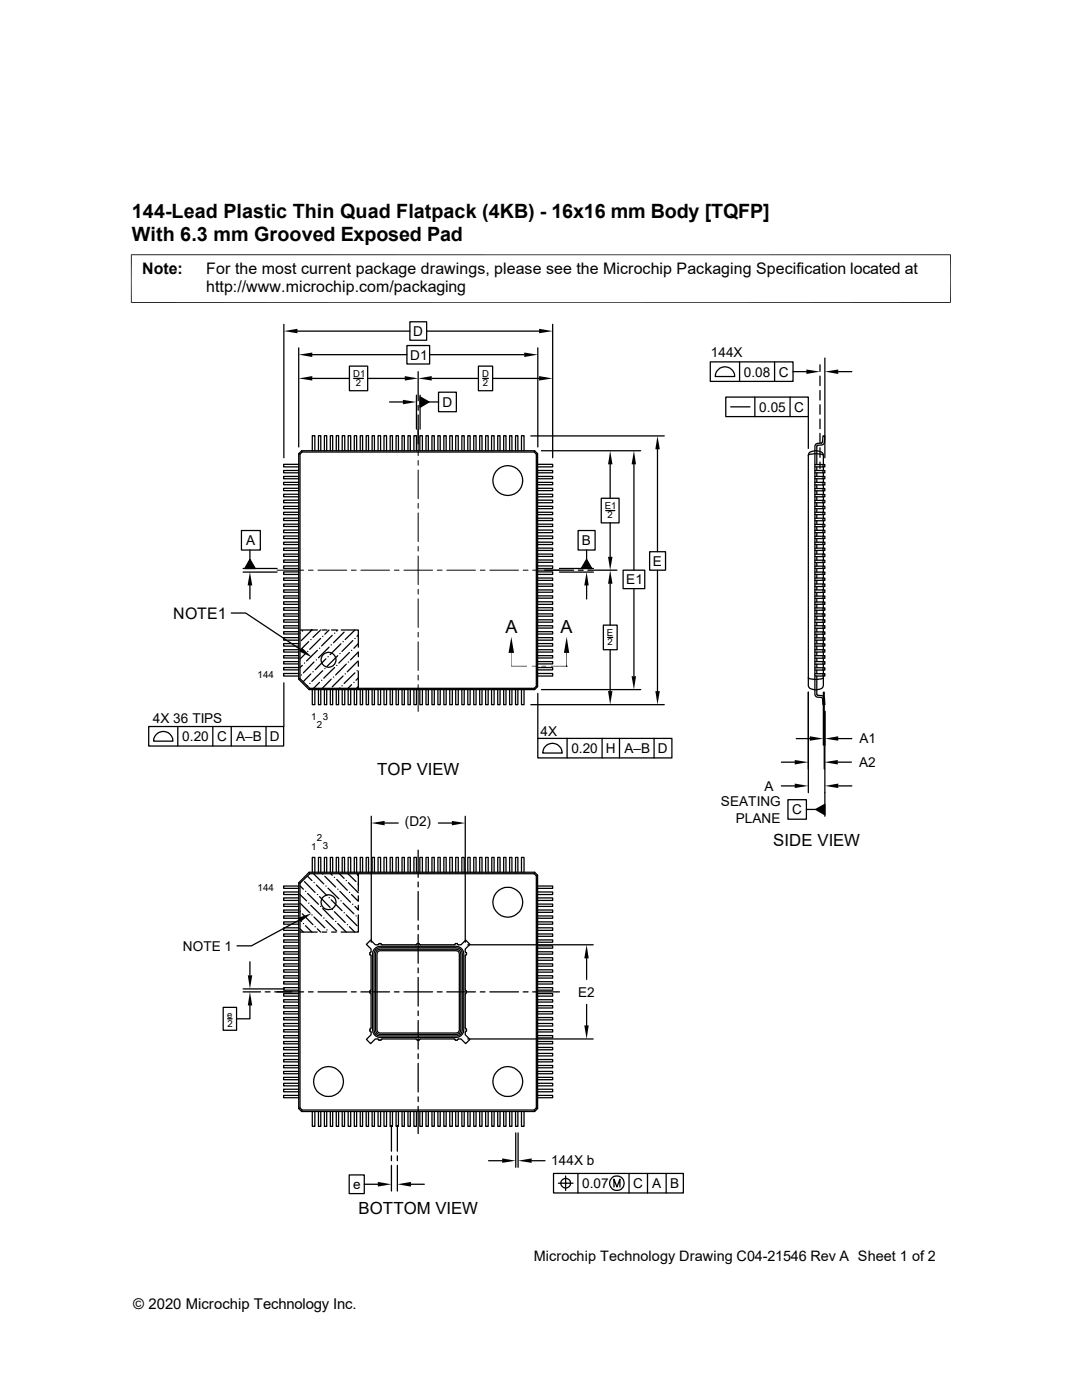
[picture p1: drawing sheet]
<svg xmlns="http://www.w3.org/2000/svg" width="216mm" height="279mm" viewBox="0 0 216 279" stroke-linecap="round" stroke-linejoin="round" font-family="sans-serif">
<g fill="none" stroke="#000" stroke-width=".25">
<path d="M56.6 64.7v26.7M59.4 66.1h22.4M59.6 69.4v19.8M62.3 75.5h7.4M62.3 70.8h18.9M69.7 73.1h3.7v4.9h-3.7zM70.6 75.5h1.9M73.4 75.5h7.4M81.2 69h4.5v3.6h-4.5zM81.8 64.2h3.3v3.7h-3.3zM83.1 78.9v6.7M83.4 74.2v5.8"/>
<path d="M83.8 79.2l1.8 1-1.8 1.1zM83.8 78.9v6.7M85.1 66.1h22.5M85.7 70.8h18.9M86.1 75.5h9.4M87.5 78.3h3.6v3.9h-3.6zM95.5 73.1h2.8v4.9h-2.8zM96.3 75.5h1.2M98.3 75.5h9.3M107.3 69.4v19.8M110.3 64.7v26.7M141.7 72.2h16.5v3.9h-16.5z"/>
<path d="M143.3 73.8a1.93 1.93 0 0 1 2.1-.4 1.93 1.93 0 0 1 1.2 1.7h-3.9l.3-.9zM144.8 79.2h16.5v3.9h-16.5zM147.6 72.2v3.9M150.6 79.2v3.9M154.6 72.2v3.9M157.6 79.2v3.9M158.2 74.2h2.7M163.6 72.8v1.3M163.6 75.1v1.9M163.6 77.9v1.9M164.6 71.5v19.9M167.3 74.2h2.7"/>
<path d="M59.6 90.6l.6-.6h46.5l.6 .6v46.4l-.6 .6h-45l-2.1-2zM59.6 93.9h-3v.5h3M59.6 92.7h-3v.5h3M59.6 98.6h-3v.5h3M59.6 97.5h-3v.4h3M59.6 96.3h-3v.4h3M59.6 95.1h-3v.4h3M59.6 99.8h-3v.5h3M59.6 90.6h.3M59.9 90.6l.4-.4h46.3l.4 .4v46.3l-.4 .5h-44.8l-1.9-2zM60.2 90l.1 .2M62.3 90v-3h.5v3"/>
<path d="M63.5 90v-3h.5v3M64.7 90v-3h.5v3M65.9 90v-3h.5v3M67.1 90v-3h.5v3M68.3 90v-3h.5v3M69.5 90v-3h.5v3M70.7 90v-3h.5v3M71.9 90v-3h.4v3M73.1 90v-3h.4v3M74.3 90v-3h.4v3M75.4 90v-3h.5v3M76.6 90v-3h.5v3"/>
<path d="M77.7 80.2h2.7M77.9 90v-3h.4v3M79 90v-3h.5v3M80.2 90v-3h.5v3M81.4 90v-3h.5v3M82.6 90v-3h.5v3M83.4 80.9v1M83.4 82.8v5.8M83.8 90v-3h.5v3M85 90v-3h.5v3M85.6 80.2h1.9M86.2 90v-3h.5v3"/>
<path d="M87.4 90v-3h.4v3M88.6 90v-3h.4v3M89.7 90v-3h.6v3M90.9 90v-3h.5v3M92.2 90v-3h.4v3M93.3 90v-3h.5v3M94.5 90v-3h.5v3M95.7 90v-3h.5v3M96.9 90v-3h.5v3M98.1 90v-3h.5v3M99.3 90v-3h.5v3M100.5 90v-3h.5v3"/>
<path d="M101.7 90v-3h.5v3M102.9 90v-3h.4v3M104.1 90v-3h.5v3M105.9 87h26.6M106.7 90l-.1 .2M107.3 99.8h3v.5h-3M107.3 96.3h3v.4h-3M107.3 97.5h3v.4h-3M107.3 98.6h3v.5h-3M107.3 92.7h3v.5h-3M107.3 93.9h3v.5h-3M107.3 95.1h3v.4h-3"/>
<path d="M107.3 90.6h-.3M108 90h19.8M120 99.4h3.5v5h-3.5zM121.8 92.7v6.7M126.5 92.7v21.1M131.2 89.7v20.4M145.8 81.2h3.8M161.3 90.9a3.4 3.4 0 0 1 2.8-.2l.2 .2M161.3 83.1v6.4M162.6 95.1h2v.4h-2M162.6 93.9h2v.5h-2M162.6 92.7h2v.5h-2"/>
<path d="M162.6 97.5h2v.5h-2M162.6 99.9h2v.4h-2M162.6 98.7h2v.4h-2M162.6 96.3h2v.5h-2M163 92.7v-3.8a1.28 1.28 0 0 0 1.5-.7l.1-1.2h-.4l-.2 1.3-1.1 .3-.3 .5v49.5l.3 .5 1.1 .2 .2 1.3h.4l-.2-1.5-.2-.2-1-.1-.2-.2v-3.7M163 93.2v.7M163 94.4v.7M163 95.5v.8M163 96.8v.7M163 98v.7M163 99.1v.8M163.6 80.8v1.9"/>
<path d="M163.6 83.7v1.9M163.6 86.5v1.9M163.6 89.4v1.9M163.6 92.2v1.3M164.2 92.7v.5M164.2 93.9v.5M164.2 95.1v.4M164.2 96.3v.5M164.2 97.5v.5M164.2 98.7v.4M164.2 99.9v.4M164.3 92.7l-.1-2.2a2.08 2.08 0 0 0-2.8 0v46.6a2.08 2.08 0 0 0 2.8 0l.1-2.2"/>
<path d="M164.3 93.2v.7M164.3 94.4v.7M164.3 95.5v.8M164.3 96.8v.7M164.3 98v.7M164.3 99.1v.8M48.2 105.9h3.7v3.9h-3.7zM48.5 114.2h6.8M48.5 113.5h6.8M49.9 111.6l1 1.9h-2zM49.9 109.8v1.8M49.9 116.8v2.7"/>
<path d="M59.6 103.4h-3v.5h3M59.6 102.2h-3v.5h3M59.6 101h-3v.5h3M59.6 108.2h-3v.5h3M59.6 107h-3v.5h3M59.6 105.8h-3v.5h3M59.6 104.6h-3v.5h3M59.6 112.9h-3v.6h3M59.6 111.8h-3v.4h3M59.6 110.6h-3v.4h3M59.6 109.4h-3v.5h3M59.6 117.7h-3v.5h3"/>
<path d="M59.6 116.5h-3v.5h3M59.6 115.4h-3v.4h3M59.6 114.1h-3v.5h3M59.6 118.9h-3v.5h3M107.3 118.9h3v.5h-3M107.3 114.1h3v.5h-3M107.3 115.4h3v.4h-3M107.3 116.5h3v.5h-3M107.3 117.7h3v.5h-3M107.3 109.4h3v.5h-3M107.3 110.6h3v.4h-3M107.3 111.8h3v.4h-3"/>
<path d="M107.3 112.9h3v.6h-3M107.3 104.6h3v.5h-3M107.3 105.8h3v.5h-3M107.3 107h3v.5h-3M107.3 108.2h3v.5h-3M107.3 101h3v.5h-3M107.3 102.2h3v.5h-3M107.3 103.4h3v.5h-3M108.7 113.8h5.8M111.6 114.2h6.8M111.6 113.5h6.8M115.4 105.9h3.3v3.9h-3.3z"/>
<path d="M115.4 113.8h1M117.1 111.6l1 1.9h-2.1zM117.1 109.8v1.8M117.1 116.8v2.7M117.3 113.8h5.8M120.9 101.9h1.8M121.8 104.4v6.7M121.8 116.5v8.3M124.3 113.8h4.4v3.7h-4.4zM126.5 117.5v17.5M129.6 110.1h3.2v3.7h-3.2zM131.2 113.8v24.1"/>
<path d="M162.6 102.2h2v.5h-2M162.6 101h2v.5h-2M162.6 103.4h2v.5h-2M162.6 108.2h2v.5h-2M162.6 109.4h2v.5h-2M162.6 105.8h2v.5h-2M162.6 107h2v.5h-2M162.6 104.6h2v.5h-2M162.6 115.4h2v.4h-2M162.6 116.5h2v.6h-2M162.6 113h2v.5h-2M162.6 111.8h2v.5h-2"/>
<path d="M162.6 114.2h2v.4h-2M162.6 110.6h2v.5h-2M162.6 117.7h2v.5h-2M162.6 119h2v.4h-2M163 100.3v.7M163 101.5v.7M163 102.7v.7M163 103.9v.7M163 105.1v.7M163 106.3v.7M163 107.5v.7M163 108.7v.7"/>
<path d="M163 109.9v.7M163 111.1v.7M163 112.3v.7M163 113.5v.7M163 114.6v.8M163 115.8v.7M163 117.1v.6M163 118.2v.8M163 119.4v.7M164.2 101v.5M164.2 102.2v.5M164.2 103.4v.5"/>
<path d="M164.2 104.6v.5M164.2 105.8v.5M164.2 107v.5M164.2 108.2v.5M164.2 109.4v.5M164.2 110.6v.5M164.2 111.8v.5M164.2 113v.5M164.2 114.2v.4M164.2 115.4v.4M164.2 116.5v.6M164.2 117.7v.5"/>
<path d="M164.2 119v.4M164.3 100.3v.7M164.3 101.5v.7M164.3 102.7v.7M164.3 103.9v.7M164.3 105.1v.7M164.3 106.3v.7M164.3 107.5v.7M164.3 108.7v.7M164.3 109.9v.7M164.3 111.1v.7M164.3 112.3v.7"/>
<path d="M164.3 113.5v.7M164.3 114.6v.8M164.3 115.8v.7M164.3 117.1v.6M164.3 118.2v.8M164.3 119.4v.7M46.1 122.3h2.9l11 7.4M56.6 136.3v8.7M59.6 122.5h-3v.5h3M59.6 121.3h-3v.5h3M59.6 120.1h-3v.5h3M59.6 127.3h-3v.5h3"/>
<path d="M59.6 126.1h-3v.4h3M59.6 124.9h-3v.4h3M59.6 123.7h-3v.5h3M59.6 130.9h-3v.4h3M59.6 129.7h-3v.4h3M59.6 128.4h-3v.5h3M59.6 134.4h-3v.5h3M59.6 133.2h-3v.5h3M59.6 132h-3v.5h3M59.9 135.4l-.3 .2M59.9 126.4h.1M59.9 125.7h3.4"/>
<path d="M60.1 134.7h.1M60.3 125.9h.1M60.3 132.8l-.4 .4M60.7 132.3h.1M61 130.4l-1.1 1.1M61.4 130h.1M61.4 136.9h-.1M61.6 128.1l-1.7 1.7M61.8 137.4l-.1 .2M61.8 136.4h.1M62 127.6h.1M62 134.5l-1.5 1.6"/>
<path d="M62.2 125.7l-2.1 2.1M62.3 137.6v3h.5v-3M62.4 134.1h.1M62.7 132.1l-2.2 2.2M63.1 131.7h.1M63.3 129.8l-2.1 2.1M63.5 137.6v3h.5v-3M63.8 129.4h.1M63.8 136.2l-1.2 1.2M64 125.7l-1.6 1.5M64 127.4l-2.2 2.2M64.2 135.8h.1"/>
<path d="M64.3 125.7h.9M64.4 127h.1M64.4 133.9l-2.2 2.1M64.7 137.6v3h.5v-3M64.8 133.4h.1M65 131.5l-2.1 2.1M65.4 131.1h.1M65.7 125.7l-.9 .9M65.7 129.2l-2.2 2.1M65.9 137.6v3h.5v-3M66.1 128.7h.1M66.1 135.6l-1.8 1.8"/>
<path d="M66.2 125.7h.9M66.3 126.8l-2.1 2.1M66.5 135.1h.1M66.8 126.4h.1M66.8 133.2l-2.2 2.1M67.1 137.6v3h.5v-3M67.2 132.8h.1M67.4 125.7l-.2 .2M67.4 130.9l-2.2 2.1M67.8 130.4h.1M67.8 137.3l-.1 .1M68 128.5l-2.1 2.1"/>
<path d="M68.1 125.7h3.4v3.5M68.2 136.9h.1M68.3 137.6v3h.5v-3M68.5 128.1h.1M68.5 134.9l-2.2 2.2M68.7 126.2l-2.2 2.1M68.9 134.5h.1M69.1 132.5l-2.1 2.2M69.5 137.6v3h.5v-3M69.5 132.1h.1M69.7 130.2l-2.1 2.1M70.1 129.8h.1"/>
<path d="M70.1 136.7l-.7 .7M70.4 127.8l-2.2 2.2M70.6 136.2h.1M70.7 137.6v3h.5v-3M70.8 125.7l-1.9 1.9M70.8 127.4h.1M70.8 134.3l-2.1 2.1M71.2 133.9h.1M71.5 131.9l-2.2 2.2M71.5 126.7l-.3 .3M71.5 128.4l-.9 1M71.5 131.1v-1l-1.6 1.6"/>
<path d="M71.5 135.3l-.5 .5M71.5 137l-.3 .4M71.5 132v1M71.5 133.9v3.5M71.9 137.6v3h.4v-3M73.1 137.6v3h.4v-3M74.3 137.6v3h.4v-3M75.4 137.6v3h.5v-3M76.6 137.6v3h.5v-3M77.9 137.6v3h.4v-3M79 137.6v3h.5v-3M80.2 137.6v3h.5v-3"/>
<path d="M81.4 137.6v3h.5v-3M82.6 137.6v3h.5v-3M83.8 137.6v3h.5v-3M85 137.6v3h.5v-3M86.2 137.6v3h.5v-3M87.4 137.6v3h.4v-3M88.6 137.6v3h.4v-3M89.7 137.6v3h.6v-3M90.9 137.6v3h.5v-3M92.2 137.6v3h.4v-3M93.3 137.6v3h.5v-3M94.5 137.6v3h.5v-3"/>
<path d="M95.7 137.6v3h.5v-3M96.9 137.6v3h.5v-3M98.1 137.6v3h.5v-3M99.3 137.6v3h.5v-3M100.5 137.6v3h.5v-3M101.7 137.6v3h.5v-3M102.9 137.6v3h.4v-3M104.1 137.6v3h.5v-3M106.6 137.4l.1 .2M107 136.9l.3 .1M107.3 133.2h3v.5h-3M107.3 134.4h3v.5h-3"/>
<path d="M107.3 128.4h3v.5h-3M107.3 129.7h3v.4h-3M107.3 130.9h3v.4h-3M107.3 132h3v.5h-3M107.3 123.7h3v.5h-3M107.3 124.9h3v.4h-3M107.3 126.1h3v.4h-3M107.3 127.3h3v.5h-3M107.3 120.1h3v.5h-3M107.3 121.3h3v.5h-3M107.3 122.5h3v.5h-3M107.3 138.4v9"/>
<path d="M108 137.6h19.8M113.1 133h.1M120.4 124.8h2.7v4.9h-2.7zM121.2 127.2h1.1M121.8 129.7v8.2M161.3 135.3a3.8 3.8 0 0 0 3 0M161.3 138.1v20.1M162.6 123.7h2v.5h-2M162.6 122.5h2v.5h-2M162.6 120.1h2v.5h-2M162.6 121.3h2v.5h-2M162.6 130.9h2v.5h-2"/>
<path d="M162.6 127.3h2v.5h-2M162.6 126.1h2v.5h-2M162.6 129.7h2v.4h-2M162.6 128.5h2v.4h-2M162.6 124.9h2v.5h-2M162.6 132h2v.5h-2M162.6 134.5h2v.4h-2M162.6 133.3h2v.4h-2M163 120.6v.7M163 121.8v.7M163 123v.7M163 124.2v.7"/>
<path d="M163 125.4v.7M163 126.6v.7M163 127.8v.7M163 128.9v.8M163 130.1v.8M163 131.4v.6M163 132.5v.8M163 133.7v.8M164.2 120.1v.5M164.2 121.3v.5M164.2 122.5v.5M164.2 123.7v.5"/>
<path d="M164.2 124.9v.5M164.2 126.1v.5M164.2 127.3v.5M164.2 128.5v.4M164.2 129.7v.4M164.2 130.9v.5M164.2 132v.5M164.2 133.3v.4M164.2 134.5v.4M164.3 120.6v.7M164.3 121.8v.7M164.3 123v.7"/>
<path d="M164.3 124.2v.7M164.3 125.4v.7M164.3 126.6v.7M164.3 127.8v.7M164.3 128.9v.8M164.3 130.1v.8M164.3 131.4v.6M164.3 132.5v.8M164.3 133.7v.8M164.3 138.1v10.6M164.5 138.1v15.4M29.7 145h26.9v3.9h-26.9z"/>
<path d="M31.2 146.6a1.93 1.93 0 0 1 2.1-.5 1.93 1.93 0 0 1 1.2 1.8h-3.9l.1-.5zM35.5 145v3.9M42.5 145v3.9M46.1 145v3.9M53.1 145v3.9M105.9 140.6h26.6M107.3 147.4h26.8v3.9h-26.8zM108.8 148.9a1.96 1.96 0 0 1 2.2-.4 1.96 1.96 0 0 1 1.2 1.8h-3.9l.2-1zM113.2 147.4v3.9M120.1 147.4v3.9M123.6 147.4v3.9M130.5 147.4v3.9"/>
<path d="M155.9 152.1h2.7M155.9 156.8h2.7M157.2 159.6h3.7v3.9h-3.7zM158.9 147.4h2.7M164.6 141.9v21M167.2 152.1h2.7M167.3 147.4h2.7M167.3 156.8h2.7M59.6 179.2h-3v.5h3M59.6 178h-3v.5h3M59.6 176.8h-3v.5h3M59.6 176.2l.3 .1"/>
<path d="M59.9 176.3l1.9-1.9h44.8l.4 .4v46.3l-.4 .4h-46.3l-.4-.4zM59.9 178.5l1.3 1.3M59.9 176.8l.6 .7M60.7 175.9l2.2 2.2M61 177.9h.1M61.3 174.8l.9 .9M61.4 178.3l2.1 2.2M61.7 174.1h45l.6 .6v46.5l-.6 .6h-46.5l-.6-.6v-45zM61.7 174.1l.1 .3M62.3 174.1v-3h.5v3M62.6 174.4l2 2M62.7 176.1h.1"/>
<path d="M63.1 176.6l2.1 2.1M63.3 178.5h.1M63.5 174.1v-3h.5v3M63.8 178.9l2.1 2.2M64.4 174.5h.1M64.7 174.1v-3h.5v3M64.8 174.9l2.2 2.1M65 176.8h.1M65.4 177.2l2.2 2.2M65.7 179.2h.1M65.9 174.1v-3h.5v3M66 174.4l.3 .3"/>
<path d="M66.1 179.6l2.1 2.1M66.7 175.1h.1M67.1 174.1v-3h.5v3M67.2 175.5l2.1 2.2M67.4 177.5h.1M67.7 174.4l1 .9M67.8 177.9l2.1 2.1M68 179.8h.1M68.3 174.1v-3h.4v3M69.1 175.7h.1M69.4 174.4l1.6 1.5M69.5 174.1v-3h.5v3"/>
<path d="M69.5 176.1l2 2.1M69.7 178.1h.1M70.1 178.5l1.4 1.4M70.7 174.1v-3h.5v3M71.2 174.5l.3 .3M71.5 176.4h.1M71.5 174.4v3.4M71.5 178.8v.9M71.9 174.1v-3h.4v3M73.1 174.1v-3h.4v3M74.1 162.9v25.1M74.3 174.1v-3h.4v3"/>
<path d="M75.4 174.1v-3h.5v3M76.6 174.1v-3h.5v3M76.8 164.3h2.7M77.9 174.1v-3h.4v3M79 174.1v-3h.5v3M80.2 174.1v-3h.5v3M81.4 174.1v-3h.5v3M82.6 174.1v-3h.5v3M83.4 169.7v5.4M83.4 176v1M83.4 177.9v5.7M83.8 174.1v-3h.5v3"/>
<path d="M85 174.1v-3h.5v3M86.2 174.1v-3h.5v3M87.4 174.1v-3h.4v3M87.5 164.3h2.7M88.6 174.1v-3h.4v3M89.7 174.1v-3h.6v3M90.9 174.1v-3h.5v3M92.2 174.1v-3h.4v3M92.8 162.9v25.1M93.3 174.1v-3h.5v3M94.5 174.1v-3h.5v3M95.7 174.1v-3h.5v3"/>
<path d="M96.9 174.1v-3h.5v3M98.1 174.1v-3h.5v3M99.3 174.1v-3h.5v3M100.5 174.1v-3h.5v3M101.7 174.1v-3h.5v3M102.9 174.1v-3h.4v3M104.1 174.1v-3h.5v3M106.7 174.1l-.1 .3M107.3 176.8h3v.5h-3M107.3 178h3v.5h-3M107.3 179.2h3v.5h-3M107.3 174.7l-.3 .1"/>
<path d="M160.9 161.5h1.9M162.8 161.5l1.8-1v2.1zM48.5 198h3.5M48.5 197.4h8.3M49.9 191.9v2.7M52.9 198h1M54.8 198h5.8M59.6 195.9h-3v.5h3M59.6 181.6h-3v.5h3M59.6 180.4h-3v.5h3M59.6 188.8h-3v.4h3M59.6 187.6h-3v.4h3"/>
<path d="M59.6 186.4h-3v.5h3M59.6 185.2h-3v.5h3M59.6 184h-3v.4h3M59.6 182.8h-3v.5h3M59.6 194.7h-3v.5h3M59.6 193.5h-3v.5h3M59.6 192.4h-3v.4h3M59.6 191.1h-3v.5h3M59.6 189.9h-3v.5h3M59.6 199.5h-3v.5h3M59.6 198.3h-3v.5h3M59.6 197.1h-3v.5h3"/>
<path d="M59.8 183.6l-9.6 5.2h-2.9M59.9 185.4l.6 .6M59.9 183.6l.2 .3M59.9 180.2l1.9 2M59.9 186h3.4M59.9 181.9h.1M60.3 182.4l2.1 2.1M60.5 184.3h.1M61 184.7l1.2 1.3M61.6 198h.9M61.6 180.3h.1M62 180.7l2.2 2.1"/>
<path d="M62.2 182.6h.1M62.7 183l2.1 2.2M62.9 185h.1M63.3 185.4l.7 .6M63.5 198h5.7M64 180.9h.1M64.3 186h.9M64.4 181.3l2.1 2.2M64.6 183.2h.1M65 183.7l2.2 2.1M65.2 185.6h.1M66.2 186h.9"/>
<path d="M66.3 181.5h.1M66.7 181.9l2.2 2.2M67 183.9h.1M67.4 184.3l1.7 1.7M68.5 180.3l2.1 2.1M68.7 182.2h.1M69.1 182.6l2.1 2.1M69.3 184.5h.1M69.7 185l1.1 1M70.1 198h1M70.4 180.5h.1M70.8 180.9l.7 .7"/>
<path d="M71 182.8h.1M71.5 183.2v.1M71.5 182.6v3.4h-3.4M71.5 180.7v.9M72 198h5.7M74.6 189.5l.4-.4 .8-.3h15.3a1.55 1.55 0 0 1 1.4 1.5v15.3a1.55 1.55 0 0 1-1.4 1.5h-15.3a1.55 1.55 0 0 1-1.5-1.5v-15.3zM75 189.5l.8-.4h15.3a1.16 1.16 0 0 1 1.1 1.2v15.3a1.16 1.16 0 0 1-1.1 1.2h-15.3a1.16 1.16 0 0 1-1.2-1.2v-15.3zM75.2 189.7l.6-.3h15.3a.87 .87 0 0 1 .8 .9v15.3a.87 .87 0 0 1-.8 .9h-15.3a.87 .87 0 0 1-.9-.9v-15.3zM75.3 190l.5-.3 15.6 .1 .3 .5-.1 15.6-.5 .3-15.6-.1-.3-.5zM78.7 198h.9M80.6 198h5.7M83 188.6l.2-.3h.5l.2 .3h6.7l.2-.3h.5l.2 .3h.5l.9-1 .9 .9-1 .9 .1 .6 .2 .1v.4l-.3 .3v6.7l.3 .2v.5l-.3 .2v6.7l.3 .3v.4l-.3 .2v.5l1 .9-.9 .9-.9-1-.6 .1-.1 .2h-.5l-.2-.3h-6.7l-.2 .3h-.5l-.2-.3h-6.8l-.2 .3h-.4l-.2-.3h-.5l-.9 1-.9-.9 .9-.9v-.6l-.2-.1v-.4l.2-.3v-6.7l-.2-.2v-.5l.2-.2v-6.7l-.2-.3v-.4l.2-.2v-.5l-.9-.9 .9-.9 .9 1 .6-.1 .1-.2h.4l.2 .3h6.9"/>
<path d="M83.4 184.6v.9M83.4 186.5v5.7M83.4 193.2v.9M83.4 195.1v5.7M87.2 198h1M89.2 198h5.7M93.3 188.6h25.1M95.8 198h1M97.7 198h5.8M104.4 198h1M106.3 198h5.3M107.3 195.9h3v.5h-3"/>
<path d="M107.3 180.4h3v.5h-3M107.3 181.6h3v.5h-3M107.3 188.8h3v.4h-3M107.3 182.8h3v.5h-3M107.3 184h3v.4h-3M107.3 185.2h3v.5h-3M107.3 186.4h3v.5h-3M107.3 187.6h3v.4h-3M107.3 189.9h3v.5h-3M107.3 191.1h3v.5h-3M107.3 192.4h3v.4h-3M107.3 193.5h3v.5h-3"/>
<path d="M107.3 194.7h3v.5h-3M107.3 197.1h3v.5h-3M107.3 198.3h3v.5h-3M107.3 199.5h3v.5h-3M117.1 191.3v4.2M44.5 201h2.7v4.6h-2.7zM45.4 203.3h.9M49.9 200.7v2.6h-2.7M59.6 210.2h-3v.5h3M59.6 203.1h-3v.4h3M59.6 201.9h-3v.5h3M59.6 200.7h-3v.5h3"/>
<path d="M59.6 209h-3v.5h3M59.6 207.9h-3v.4h3M59.6 206.7h-3v.4h3M59.6 205.5h-3v.5h3M59.6 204.3h-3v.5h3M59.6 217.4h-3v.5h3M59.6 216.2h-3v.5h3M59.6 215h-3v.5h3M59.6 213.8h-3v.5h3M59.6 212.6h-3v.5h3M59.6 211.5h-3v.4h3M59.6 218.6h-3v.5h3"/>
<path d="M83.4 201.8v.9M83.4 203.7v5.7M83.4 210.3v1M83.4 212.2v5.7M83.4 218.9v.9M93.3 207.3h25.1M107.3 210.2h3v.5h-3M107.3 203.1h3v.4h-3M107.3 200.7h3v.5h-3M107.3 201.9h3v.5h-3M107.3 204.3h3v.5h-3M107.3 205.5h3v.5h-3"/>
<path d="M107.3 206.7h3v.4h-3M107.3 207.9h3v.4h-3M107.3 209h3v.5h-3M107.3 217.4h3v.5h-3M107.3 211.5h3v.4h-3M107.3 212.6h3v.5h-3M107.3 213.8h3v.5h-3M107.3 215h3v.5h-3M107.3 216.2h3v.5h-3M107.3 218.6h3v.5h-3M117.1 200.4v4.2M59.9 221.1l-.3 .1"/>
<path d="M60.3 221.5l-.1 .3M62.3 221.8v3h.5v-3M63.5 221.8v3h.5v-3M64.7 221.8v3h.5v-3M65.9 221.8v3h.5v-3M67.1 221.8v3h.5v-3M68.3 221.8v3h.4v-3M69.5 221.8v3h.5v-3M69.7 234.5h3v3.7h-3zM70.7 221.8v3h.5v-3M71.9 221.8v3h.4v-3M72.7 236.3h2.7"/>
<path d="M73.1 221.8v3h.4v-3M74.3 221.8v3h.4v-3M75.4 221.8v3h.5v-3M76.6 221.8v3h.5v-3M77.9 221.8v3h.4v-3M78.1 224.6v5.1M78.1 230.7v.9M78.1 232.6v5.1M79 221.8v3h.5v-3M79.3 224.6v5.1M79.3 230.7v.9M79.3 232.6v5.1"/>
<path d="M80.2 221.8v3h.5v-3M81.4 221.8v3h.5v-3M82 236.3h2.7M82.6 221.8v3h.5v-3M83.4 220.8v5.4M83.8 221.8v3h.5v-3M85 221.8v3h.5v-3M86.2 221.8v3h.5v-3M87.4 221.8v3h.4v-3M88.6 221.8v3h.4v-3M89.7 221.8v3h.6v-3M90.9 221.8v3h.5v-3"/>
<path d="M92.2 221.8v3h.4v-3M93.3 221.8v3h.5v-3M94.5 221.8v3h.5v-3M95.7 221.8v3h.5v-3M96.9 221.8v3h.5v-3M97.5 231.6h2.7M98.1 221.8v3h.5v-3M99.3 221.8v3h.5v-3M100.5 221.8v3h.5v-3M101.7 221.8v3h.5v-3M102.9 221.8v3h.4v-3M102.9 226.1v6.9"/>
<path d="M103.4 226.1v6.9M104.1 221.8v3h.5v-3M106.1 231.6h2.7M106.6 221.5l.1 .3M107 221.1l.3 .1M110.4 234.2h26v3.9h-26zM111.4 236.1h2.9M112.9 234.7v2.9M115.3 234.2v3.9M122.5 236.9v-1.6l.6 1.6 .6-1.6v1.6M125.5 234.2v3.9M129.2 234.2v3.9"/>
<path d="M132.9 234.2v3.9"/>
<circle cx="101.3" cy="95.9" r="2.98"/>
<circle cx="65.6" cy="131.7" r="1.49"/>
<circle cx="65.6" cy="180.1" r="1.49"/>
<circle cx="101.3" cy="180" r="2.97"/>
<circle cx="65.6" cy="215.8" r="2.98"/>
<circle cx="101.3" cy="215.8" r="2.98"/>
<circle cx="112.9" cy="236.1" r=".96"/>
<circle cx="123.1" cy="236.1" r="1.47"/>
</g>
<g fill="#000">
<path d="M56.6 66.1l2.8-.5v.9zM59.6 75.5l2.7-.4v.8zM59.6 70.8l2.7-.4v.8zM80.4 79.8l2.7 .4-2.7 .5zM80.8 75.1l2.6 .4-2.6 .4zM83.4 75.5l2.7-.4v.8zM104.6 70.4l2.7 .4-2.7 .4zM107.6 75.1l2.7 .4-2.7 .4zM107.6 65.6l2.7 .5-2.7 .4zM160.9 73.7l2.7 .5-2.7 .4zM164.6 74.2l2.7-.5v.9zM83.8 79.2l1.8 1-1.8 1.1z"/>
<path d="M121.8 90l.4 2.7h-.9zM126.5 90l.4 2.7h-.9zM131.2 87l.5 2.7h-.9zM49.9 114.2l.4 2.6h-.9zM49.9 111.6l1 1.9h-2zM117.1 114.2l.4 2.6h-.9zM117.1 111.6l1 1.9h-2.1zM121.3 111.1h.9l-.4 2.7zM121.8 113.8l.4 2.7h-.9zM60.3 129.3l2 1.9-2.5-1.2zM102 127.1l.6 3.2h-1.1zM106.1 132.9h1l-1 .1z"/>
<path d="M106.1 133l1-.1v.1zM108 132.9h1l-1 .1zM108 133l1-.1v.1zM113.1 127.1l.5 3.2h-1.1zM121.3 137.9h.9l-.4 2.7zM126 135h.9l-.4 2.6zM130.8 137.9h.9l-.5 2.7zM158.6 151.7l2.7 .4-2.7 .5zM158.6 156.4l2.7 .4-2.7 .5zM161.6 146.9l2.7 .5-2.7 .4zM164.5 152.1l2.7-.4v.9zM164.6 147.4l2.7-.5v.9z"/>
<path d="M164.6 156.8l2.7-.4v.9zM74.1 164.3l2.7-.5v.9zM90.2 163.8l2.6 .5-2.6 .4zM162.8 161.5l1.8-1v2.1zM49.4 194.6h.9l-.4 2.8zM59.6 183.1l2.6-.9-2.2 1.7zM117.1 188.6l.4 2.7h-.9zM49.9 198l.4 2.7h-.9zM116.6 204.6h.9l-.4 2.7zM75.4 235.9l2.7 .4-2.7 .5zM79.3 236.3l2.7-.4v.9zM100.2 231.2l2.7 .4-2.7 .5z"/>
<path d="M103.4 231.6l2.7-.4v.9z"/>
</g>
<g fill="none" stroke="#000" stroke-width=".2">
<path d="M26.1 50.8h163.6M26.2 50.8v9.7M189.7 50.8v9.7M26.1 60.4h163.6M83.4 85.6v5.3M83.4 91.9v.9M83.4 93.8v5.7M55.3 113.8h5.3M61.6 113.8h.9M63.5 113.8h5.7M70.1 113.8h1M72 113.8h5.7"/>
<path d="M78.7 113.8h.9M80.6 113.8h5.7M83.4 100.5v.9M83.4 102.4v5.7M83.4 109.1v.9M83.4 111v5.7M83.4 117.6v1M83.4 119.5v5.7M87.2 113.8h1M89.2 113.8h5.7M95.8 113.8h1M97.7 113.8h5.8"/>
<path d="M104.4 113.8h1M106.3 113.8h5.3M83.4 126.2v.9M83.4 128.1v5.7M83.4 134.7v1M83.4 136.7v5.3M102 130.3v2.7M102 132.9h3.2M109.9 132.9h3.2M113.1 130.3v2.7M113.1 132.9v.1"/>
</g>
<g font-size="3.9">
<text x="26.3" y="43.5">144-Lead Plastic Thin Quad Flatpack (4KB) - 16x16 mm Body [TQFP]</text>
<text x="26.3" y="48">With 6.3 mm Grooved Exposed Pad</text>
</g>
<g font-size="3.6">
<text x="100.8" y="126.4">A</text>
<text x="111.8" y="126.4">A</text>
</g>
<g font-size="3.3">
<text x="75.3" y="154.7">TOP VIEW</text>
<text x="154.3" y="168.8">SIDE VIEW</text>
<text x="71.5" y="242.3">BOTTOM VIEW</text>
</g>
<g font-size="3.2">
<text x="28.4" y="54.6">Note:</text>
<text x="41.1" y="54.6">For the most current package drawings, please see the Microchip Packaging Specification located at</text>
<text x="41.1" y="58.3">http://www.microchip.com/packaging</text>
<text x="34.6" y="123.5">NOTE1</text>
</g>
<text font-size="3" x="26.6" y="261.3">© 2020 Microchip Technology Inc.</text>
<text font-size="2.9" x="106.5" y="251.6">Microchip Technology Drawing C04-21546 Rev A Sheet 1 of 2</text>
<g font-size="2.7">
<text x="81.9" y="71.8">D1</text>
<text x="82.5" y="67.1">D</text>
<text x="141.9" y="71.3">144X</text>
<text x="148.4" y="75.1">0.08</text>
<text x="155.4" y="75.1">C</text>
<text x="88.3" y="81.2">D</text>
<text x="151.5" y="82.2">0.05</text>
<text x="158.5" y="82.2">C</text>
<text x="49.1" y="108.8">A</text>
<text x="116.1" y="108.8">B</text>
<text x="130.3" y="112.9">E</text>
<text x="125" y="116.6">E1</text>
<text x="30.5" y="144.3">4X 36 TIPS</text>
<text x="36.4" y="147.9">0.20</text>
<text x="43.3" y="147.9">C</text>
<text x="47.1" y="147.9">A–B</text>
<text x="53.8" y="147.9">D</text>
<text x="107.8" y="146.9">4X</text>
<text x="171.5" y="148.3">A1</text>
<text x="114" y="150.3">0.20</text>
<text x="120.9" y="150.3">H</text>
<text x="124.6" y="150.3">A–B</text>
<text x="131.3" y="150.3">D</text>
<text x="171.4" y="153.1">A2</text>
<text x="143.8" y="160.9">SEATING</text>
<text x="152.6" y="157.8">A</text>
<text x="80.8" y="164.9">(D2)</text>
<text x="146.8" y="164.2">PLANE</text>
<text x="158.1" y="162.5">C</text>
<text x="36.5" y="189.7">NOTE 1</text>
<text x="115.4" y="198.9">E2</text>
<text x="110" y="232.6">144X b</text>
<text x="70.4" y="237.3">e</text>
<text x="116.2" y="237.1">0.07</text>
<text x="126.4" y="237.1">C</text>
<text x="130.1" y="237.1">A</text>
<text x="133.7" y="237.1">B</text>
</g>
<g font-size="1.9">
<text x="70.4" y="75.3">D1</text>
<text x="71" y="77.1">2</text>
<text x="96.2" y="75.3">D</text>
<text x="96.4" y="77.1">2</text>
<text x="120.7" y="101.6">E1</text>
<text x="121.2" y="103.5">2</text>
<text x="121.1" y="127">E</text>
<text x="121.2" y="128.8">2</text>
<text x="51.4" y="135.4">144</text>
<text x="62.1" y="143.6">1</text>
<text x="64.4" y="143.6">3</text>
<text x="63.2" y="145.4">2</text>
<text x="63.2" y="167.8">2</text>
<text x="62.1" y="169.5">1</text>
<text x="64.4" y="169.5">3</text>
<text x="51.4" y="177.8">144</text>
<text x="45.3" y="203.1">e</text>
<text x="45.4" y="204.9">2</text>
</g>
</svg>
